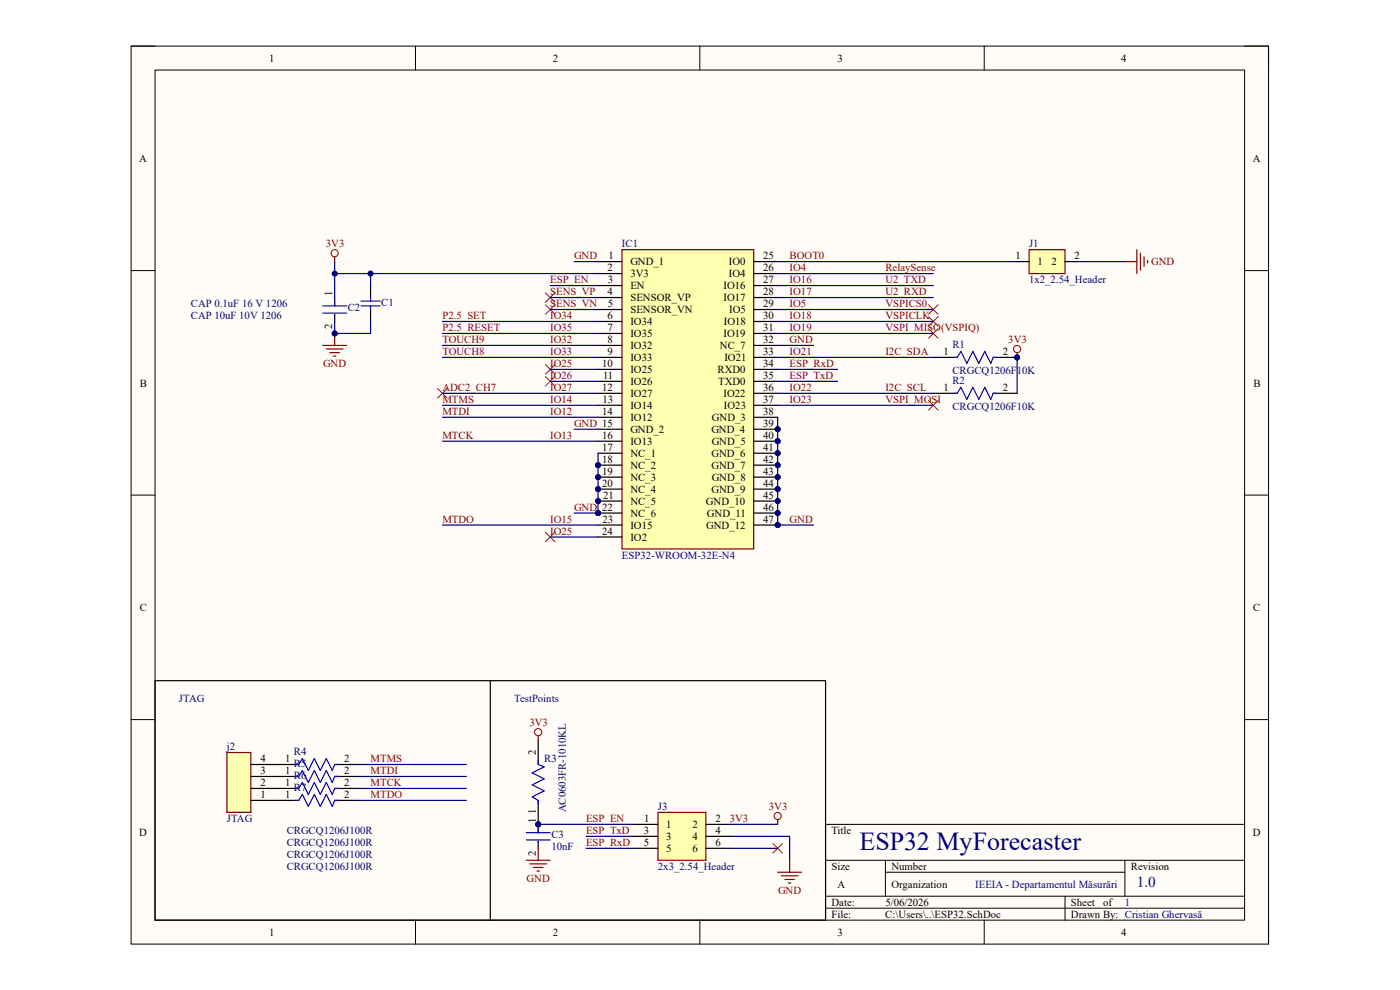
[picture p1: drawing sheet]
<svg xmlns="http://www.w3.org/2000/svg" width="297mm" height="210mm" viewBox="0 0 297 210" stroke-linecap="round" stroke-linejoin="round" font-family="sans-serif">
<path d="M27.8 9.8h241.3v190.5h-241.3z" fill-rule="evenodd" fill="#fffcf8"/>
<path d="M27.8 9.8h241.3v190.5h-241.3z" fill="none" stroke="#000" stroke-width=".21"/>
<path d="M32.9 14.9h231.1v180.3h-231.1z" fill-rule="evenodd" fill="#fffcf8"/>
<g fill="none" stroke="#000" stroke-width=".21">
<path d="M27.8 9.8h5.1M32.9 14.9h231.1v180.3h-231.1zM88.1 9.8v5.1M148.5 9.8v5.1M208.8 9.8v5.1M264 9.8h5.1v5.1M27.8 57.4h5.1M264 57.4h5.1M27.8 105h5.1M264 105h5.1M27.8 152.7h5.1M264 152.7h5.1"/>
<path d="M264 174.9h-88.9v20.3M88.1 195.2v5.1M148.5 195.2v5.1M175.1 182.5h88.9M175.1 190.1h88.9M175.1 192.7h88.9M187.8 182.5v7.6M187.8 185h50.8M208.8 195.2v5.1M225.9 190.1v5.1M238.6 182.5v7.6M269.1 195.2v5.1"/>
</g>
<circle cx="165" cy="173.1" r=".76" fill="none" stroke="#800000" stroke-width=".21"/>
<path d="M165 173.9v1M165 185h5.1M165.7 185.8h3.6M166.5 186.6h2M167.3 187.3h.5M167.5 182.5v2.5" fill="none" stroke="#800000" stroke-width=".25"/>
<path d="M139.6 172.3h10.1v10.2h-10.1z" fill-rule="evenodd" fill="#ffffb0"/>
<path d="M139.6 172.3h10.1v10.2h-10.1z" fill="none" stroke="#800000" stroke-width=".25"/>
<path d="M134.5 174.9h5.1M134.5 177.4h5.1M134.5 180h5.1M149.7 174.9h5.1M149.7 177.4h5.1M149.7 180h5.1" fill="none" stroke="#000" stroke-width=".25"/>
<circle cx="126.9" cy="98.7" r=".51" fill="#000080"/>
<circle cx="126.9" cy="98.7" r=".51" fill="none" stroke="#000080" stroke-width=".21"/>
<circle cx="126.9" cy="101.2" r=".51" fill="#000080"/>
<circle cx="126.9" cy="101.2" r=".51" fill="none" stroke="#000080" stroke-width=".21"/>
<circle cx="126.9" cy="103.8" r=".51" fill="#000080"/>
<circle cx="126.9" cy="103.8" r=".51" fill="none" stroke="#000080" stroke-width=".21"/>
<circle cx="126.9" cy="106.3" r=".51" fill="#000080"/>
<circle cx="126.9" cy="106.3" r=".51" fill="none" stroke="#000080" stroke-width=".21"/>
<circle cx="126.9" cy="108.8" r=".51" fill="#000080"/>
<circle cx="126.9" cy="108.8" r=".51" fill="none" stroke="#000080" stroke-width=".21"/>
<circle cx="165" cy="91.1" r=".51" fill="#000080"/>
<circle cx="165" cy="91.1" r=".51" fill="none" stroke="#000080" stroke-width=".21"/>
<circle cx="165" cy="93.6" r=".51" fill="#000080"/>
<circle cx="165" cy="93.6" r=".51" fill="none" stroke="#000080" stroke-width=".21"/>
<circle cx="165" cy="96.1" r=".51" fill="#000080"/>
<circle cx="165" cy="96.1" r=".51" fill="none" stroke="#000080" stroke-width=".21"/>
<circle cx="165" cy="98.7" r=".51" fill="#000080"/>
<circle cx="165" cy="98.7" r=".51" fill="none" stroke="#000080" stroke-width=".21"/>
<circle cx="165" cy="101.2" r=".51" fill="#000080"/>
<circle cx="165" cy="101.2" r=".51" fill="none" stroke="#000080" stroke-width=".21"/>
<circle cx="165" cy="103.8" r=".51" fill="#000080"/>
<circle cx="165" cy="103.8" r=".51" fill="none" stroke="#000080" stroke-width=".21"/>
<circle cx="165" cy="106.3" r=".51" fill="#000080"/>
<circle cx="165" cy="106.3" r=".51" fill="none" stroke="#000080" stroke-width=".21"/>
<circle cx="165" cy="108.8" r=".51" fill="#000080"/>
<circle cx="165" cy="108.8" r=".51" fill="none" stroke="#000080" stroke-width=".21"/>
<circle cx="165" cy="111.4" r=".51" fill="#000080"/>
<circle cx="165" cy="111.4" r=".51" fill="none" stroke="#000080" stroke-width=".21"/>
<path d="M132 53h27.9v63.5h-27.9z" fill-rule="evenodd" fill="#ffffb0"/>
<path d="M132 53h27.9v63.5h-27.9z" fill="none" stroke="#800000" stroke-width=".25"/>
<g fill="none" stroke="#000" stroke-width=".25">
<path d="M126.9 55.5h5.1M126.9 58h5.1M126.9 60.6h5.1M126.9 63.1h5.1M126.9 65.7h5.1M126.9 68.2h5.1M126.9 70.7h5.1M126.9 73.3h5.1M126.9 75.8h5.1M126.9 78.4h5.1M126.9 80.9h5.1M126.9 83.4h5.1"/>
<path d="M126.9 86h5.1M126.9 88.5h5.1M126.9 91.1h5.1M126.9 93.6h5.1M126.9 96.1h5.1M126.9 98.7h5.1"/>
</g>
<circle cx="126.9" cy="98.7" r=".51" fill="#000080"/>
<circle cx="126.9" cy="98.7" r=".51" fill="none" stroke="#000080" stroke-width=".21"/>
<path d="M126.9 101.2h5.1" fill="none" stroke="#000" stroke-width=".25"/>
<circle cx="126.9" cy="101.2" r=".51" fill="#000080"/>
<circle cx="126.9" cy="101.2" r=".51" fill="none" stroke="#000080" stroke-width=".21"/>
<path d="M126.9 103.8h5.1" fill="none" stroke="#000" stroke-width=".25"/>
<circle cx="126.9" cy="103.8" r=".51" fill="#000080"/>
<circle cx="126.9" cy="103.8" r=".51" fill="none" stroke="#000080" stroke-width=".21"/>
<path d="M126.9 106.3h5.1" fill="none" stroke="#000" stroke-width=".25"/>
<circle cx="126.9" cy="106.3" r=".51" fill="#000080"/>
<circle cx="126.9" cy="106.3" r=".51" fill="none" stroke="#000080" stroke-width=".21"/>
<path d="M126.9 108.8h5.1" fill="none" stroke="#000" stroke-width=".25"/>
<circle cx="126.9" cy="108.8" r=".51" fill="#000080"/>
<circle cx="126.9" cy="108.8" r=".51" fill="none" stroke="#000080" stroke-width=".21"/>
<g fill="none" stroke="#000" stroke-width=".25">
<path d="M159.9 55.5h5.1M159.9 58h5.1M159.9 60.6h5.1M159.9 63.1h5.1M159.9 65.7h5.1M159.9 68.2h5.1M159.9 70.7h5.1M159.9 73.3h5.1M159.9 75.8h5.1M159.9 78.4h5.1M159.9 80.9h5.1M159.9 83.4h5.1"/>
<path d="M159.9 86h5.1M159.9 88.5h5.1M159.9 91.1h5.1M126.9 111.4h5.1M126.9 113.9h5.1"/>
</g>
<circle cx="165" cy="91.1" r=".51" fill="#000080"/>
<circle cx="165" cy="91.1" r=".51" fill="none" stroke="#000080" stroke-width=".21"/>
<path d="M159.9 93.6h5.1" fill="none" stroke="#000" stroke-width=".25"/>
<circle cx="165" cy="93.6" r=".51" fill="#000080"/>
<circle cx="165" cy="93.6" r=".51" fill="none" stroke="#000080" stroke-width=".21"/>
<path d="M159.9 96.1h5.1" fill="none" stroke="#000" stroke-width=".25"/>
<circle cx="165" cy="96.1" r=".51" fill="#000080"/>
<circle cx="165" cy="96.1" r=".51" fill="none" stroke="#000080" stroke-width=".21"/>
<path d="M159.9 98.7h5.1" fill="none" stroke="#000" stroke-width=".25"/>
<circle cx="165" cy="98.7" r=".51" fill="#000080"/>
<circle cx="165" cy="98.7" r=".51" fill="none" stroke="#000080" stroke-width=".21"/>
<path d="M159.9 101.2h5.1" fill="none" stroke="#000" stroke-width=".25"/>
<circle cx="165" cy="101.2" r=".51" fill="#000080"/>
<circle cx="165" cy="101.2" r=".51" fill="none" stroke="#000080" stroke-width=".21"/>
<path d="M159.9 103.8h5.1" fill="none" stroke="#000" stroke-width=".25"/>
<circle cx="165" cy="103.8" r=".51" fill="#000080"/>
<circle cx="165" cy="103.8" r=".51" fill="none" stroke="#000080" stroke-width=".21"/>
<path d="M159.9 106.3h5.1" fill="none" stroke="#000" stroke-width=".25"/>
<circle cx="165" cy="106.3" r=".51" fill="#000080"/>
<circle cx="165" cy="106.3" r=".51" fill="none" stroke="#000080" stroke-width=".21"/>
<path d="M159.9 108.8h5.1" fill="none" stroke="#000" stroke-width=".25"/>
<circle cx="165" cy="108.8" r=".51" fill="#000080"/>
<circle cx="165" cy="108.8" r=".51" fill="none" stroke="#000080" stroke-width=".21"/>
<path d="M159.9 111.4h5.1" fill="none" stroke="#000" stroke-width=".25"/>
<circle cx="165" cy="111.4" r=".51" fill="#000080"/>
<circle cx="165" cy="111.4" r=".51" fill="none" stroke="#000080" stroke-width=".21"/>
<path d="M68.5 73.3h5M69.2 74h3.6M70 74.8h2M70.7 75.6h.5M71 70.7v2.6" fill="none" stroke="#800000" stroke-width=".25"/>
<circle cx="71" cy="70.7" r=".51" fill="#000080"/>
<circle cx="71" cy="70.7" r=".51" fill="none" stroke="#000080" stroke-width=".21"/>
<circle cx="71" cy="53.7" r=".76" fill="none" stroke="#800000" stroke-width=".21"/>
<path d="M71 54.5v1" fill="none" stroke="#800000" stroke-width=".25"/>
<circle cx="114.2" cy="174.9" r=".51" fill="#000080"/>
<circle cx="114.2" cy="174.9" r=".51" fill="none" stroke="#000080" stroke-width=".21"/>
<path d="M114.2 169.8v5.1" fill="none" stroke="#000" stroke-width=".25"/>
<circle cx="114.2" cy="174.9" r=".51" fill="#000080"/>
<circle cx="114.2" cy="174.9" r=".51" fill="none" stroke="#000080" stroke-width=".21"/>
<path d="M114.2 157.1v5.1" fill="none" stroke="#000" stroke-width=".25"/>
<path d="M114.2 161.4v.8l1.2 .5-2.5 1.3 2.5 1.2-2.5 1.3 2.5 1.3-2.5 1.2 1.3 .8v.8" fill="none" stroke="#00f" stroke-width=".25"/>
<circle cx="114.2" cy="155.3" r=".76" fill="none" stroke="#800000" stroke-width=".21"/>
<path d="M114.2 156.1v1" fill="none" stroke="#800000" stroke-width=".25"/>
<circle cx="114.2" cy="174.9" r=".51" fill="#000080"/>
<circle cx="114.2" cy="174.9" r=".51" fill="none" stroke="#000080" stroke-width=".21"/>
<path d="M114.2 174.9v1.8" fill="none" stroke="#000" stroke-width=".25"/>
<circle cx="114.2" cy="174.9" r=".51" fill="#000080"/>
<circle cx="114.2" cy="174.9" r=".51" fill="none" stroke="#000080" stroke-width=".21"/>
<path d="M114.2 178.4v1.6" fill="none" stroke="#000" stroke-width=".25"/>
<path d="M111.6 176.7h5.1M111.6 178.2h5.1M114.2 175.9v.8M114.2 178.4v.3" fill="none" stroke="#00f" stroke-width=".25"/>
<path d="M238.6 55.5h2.6M241.2 53v5M241.9 53.7v3.6M242.7 54.5v2M243.5 55.2v.6M114.2 180v2.5M111.6 182.5h5.1M112.4 183.3h3.6M113.2 184h2M113.9 184.8h.5" fill="none" stroke="#800000" stroke-width=".25"/>
<path d="M218.3 53h7.6v5h-7.6z" fill-rule="evenodd" fill="#ffffb0"/>
<path d="M218.3 53h7.6v5h-7.6z" fill="none" stroke="#800000" stroke-width=".25"/>
<path d="M215.8 55.5h2.5M225.9 55.5h2.6" fill="none" stroke="#000" stroke-width=".25"/>
<path d="M48.1 159.6h5.1v12.7h-5.1z" fill-rule="evenodd" fill="#ffffb0"/>
<path d="M48.1 159.6h5.1v12.7h-5.1z" fill="none" stroke="#800000" stroke-width=".25"/>
<path d="M71 63.1v1.8M71 66.7v1.5M78.6 60.6v2.5M78.6 65.7v2.5M53.2 169.8h10.2M53.2 167.3h10.2M53.2 164.7h10.2M53.2 162.2h10.2M71 169.8h5.1M71 167.3h5.1M71 164.7h5.1M71 162.2h5.1" fill="none" stroke="#000" stroke-width=".25"/>
<path d="M68.5 64.9h5M68.5 66.4h5M71 64.1v.8M71 66.7v.2M76.6 63.9h4M76.6 64.9h4M78.6 63.1v.8M78.6 64.9v.8M62.6 162.2h.8l.7-1.3 1.3 2.5 1.3-2.5 1.3 2.5 1.2-2.5 1.3 2.5 .5-1.2h.8M62.6 167.3h.8l.7-1.3 1.3 2.5 1.3-2.5 1.3 2.5 1.2-2.5 1.3 2.5 .5-1.2h.8M62.6 164.7h.8l.7-1.3 1.3 2.6 1.3-2.6 1.3 2.6 1.2-2.6 1.3 2.6 .5-1.3h.8M62.6 169.8h.8l.7-1.3 1.3 2.6 1.3-2.6 1.3 2.6 1.2-2.6 1.3 2.6 .5-1.3h.8" fill="none" stroke="#00f" stroke-width=".25"/>
<circle cx="215.8" cy="75.8" r=".51" fill="#000080"/>
<circle cx="215.8" cy="75.8" r=".51" fill="none" stroke="#000080" stroke-width=".21"/>
<path d="M198 75.8h5.1M210.7 75.8h5.1" fill="none" stroke="#000" stroke-width=".25"/>
<circle cx="215.8" cy="75.8" r=".51" fill="#000080"/>
<circle cx="215.8" cy="75.8" r=".51" fill="none" stroke="#000080" stroke-width=".21"/>
<path d="M202.3 75.8h.8l.7-1.3 1.3 2.6 1.3-2.6 1.3 2.6 1.2-2.6 1.3 2.6 .5-1.3h.8M202.3 83.4h.8l.7-1.2 1.3 2.5 1.3-2.5 1.3 2.5 1.2-2.5 1.3 2.5 .5-1.3h.8" fill="none" stroke="#00f" stroke-width=".25"/>
<path d="M198 83.4h5.1M210.7 83.4h5.1" fill="none" stroke="#000" stroke-width=".25"/>
<circle cx="215.8" cy="74" r=".76" fill="none" stroke="#800000" stroke-width=".21"/>
<path d="M215.8 74.8v1" fill="none" stroke="#800000" stroke-width=".25"/>
<circle cx="215.8" cy="75.8" r=".51" fill="#000080"/>
<circle cx="215.8" cy="75.8" r=".51" fill="none" stroke="#000080" stroke-width=".21"/>
<g fill="none" stroke="#f00" stroke-width=".21">
<path d="M115.7 62.1l2 2M115.7 64.6l2 2.1M115.7 77.3l2 2.1M115.7 79.9l2 2M117.7 62.1l-2 2M117.7 64.6l-2 2.1M117.7 77.3l-2 2.1M117.7 79.9l-2 2M197 64.6l2 2.1M197 67.2l2 2M197 69.7l2 2.1M199 64.6l-2 2.1"/>
<path d="M199 67.2l-2 2M199 69.7l-2 2.1M92.8 82.4l2.1 2.1M94.9 82.4l-2.1 2.1M197 85l2 2M199 85l-2 2M115.7 112.9l2 2M117.7 112.9l-2 2M164 178.9l2 2.1M166 178.9l-2 2.1"/>
</g>
<path d="M104 144.4v50.8h-71.1v-50.8h142.2v50.8" fill="none" stroke="#000" stroke-width=".25"/>
<path d="M165 88.5v22.9M124.3 177.4h10.2M124.3 180h10.2M154.8 177.4h12.7v5.1M154.8 180h10.2M154.8 174.9h10.2" fill="none" stroke="#000080" stroke-width=".25"/>
<circle cx="165" cy="111.4" r=".51" fill="#000080"/>
<circle cx="165" cy="111.4" r=".51" fill="none" stroke="#000080" stroke-width=".21"/>
<circle cx="165" cy="108.8" r=".51" fill="#000080"/>
<circle cx="165" cy="108.8" r=".51" fill="none" stroke="#000080" stroke-width=".21"/>
<circle cx="165" cy="106.3" r=".51" fill="#000080"/>
<circle cx="165" cy="106.3" r=".51" fill="none" stroke="#000080" stroke-width=".21"/>
<circle cx="165" cy="103.8" r=".51" fill="#000080"/>
<circle cx="165" cy="103.8" r=".51" fill="none" stroke="#000080" stroke-width=".21"/>
<circle cx="165" cy="101.2" r=".51" fill="#000080"/>
<circle cx="165" cy="101.2" r=".51" fill="none" stroke="#000080" stroke-width=".21"/>
<circle cx="165" cy="98.7" r=".51" fill="#000080"/>
<circle cx="165" cy="98.7" r=".51" fill="none" stroke="#000080" stroke-width=".21"/>
<circle cx="165" cy="96.1" r=".51" fill="#000080"/>
<circle cx="165" cy="96.1" r=".51" fill="none" stroke="#000080" stroke-width=".21"/>
<circle cx="165" cy="93.6" r=".51" fill="#000080"/>
<circle cx="165" cy="93.6" r=".51" fill="none" stroke="#000080" stroke-width=".21"/>
<circle cx="165" cy="91.1" r=".51" fill="#000080"/>
<circle cx="165" cy="91.1" r=".51" fill="none" stroke="#000080" stroke-width=".21"/>
<path d="M78.6 58v2.6M121.8 55.5h5.1M121.8 91.1h5.1" fill="none" stroke="#000080" stroke-width=".25"/>
<circle cx="78.6" cy="58" r=".51" fill="#000080"/>
<circle cx="78.6" cy="58" r=".51" fill="none" stroke="#000080" stroke-width=".21"/>
<path d="M71 68.2v2.5" fill="none" stroke="#000080" stroke-width=".25"/>
<circle cx="71" cy="70.7" r=".51" fill="#000080"/>
<circle cx="71" cy="70.7" r=".51" fill="none" stroke="#000080" stroke-width=".21"/>
<path d="M71 58v5.1" fill="none" stroke="#000080" stroke-width=".25"/>
<circle cx="71" cy="58" r=".51" fill="#000080"/>
<circle cx="71" cy="58" r=".51" fill="none" stroke="#000080" stroke-width=".21"/>
<path d="M78.6 68.2v2.5h-7.6" fill="none" stroke="#000080" stroke-width=".25"/>
<circle cx="71" cy="70.7" r=".51" fill="#000080"/>
<circle cx="71" cy="70.7" r=".51" fill="none" stroke="#000080" stroke-width=".21"/>
<path d="M116.7 60.6h10.2M126.9 96.1v12.7" fill="none" stroke="#000080" stroke-width=".25"/>
<circle cx="126.9" cy="98.7" r=".51" fill="#000080"/>
<circle cx="126.9" cy="98.7" r=".51" fill="none" stroke="#000080" stroke-width=".21"/>
<circle cx="126.9" cy="101.2" r=".51" fill="#000080"/>
<circle cx="126.9" cy="101.2" r=".51" fill="none" stroke="#000080" stroke-width=".21"/>
<circle cx="126.9" cy="103.8" r=".51" fill="#000080"/>
<circle cx="126.9" cy="103.8" r=".51" fill="none" stroke="#000080" stroke-width=".21"/>
<circle cx="126.9" cy="106.3" r=".51" fill="#000080"/>
<circle cx="126.9" cy="106.3" r=".51" fill="none" stroke="#000080" stroke-width=".21"/>
<circle cx="126.9" cy="108.8" r=".51" fill="#000080"/>
<circle cx="126.9" cy="108.8" r=".51" fill="none" stroke="#000080" stroke-width=".21"/>
<path d="M121.8 108.8h5.1" fill="none" stroke="#000080" stroke-width=".25"/>
<circle cx="126.9" cy="108.8" r=".51" fill="#000080"/>
<circle cx="126.9" cy="108.8" r=".51" fill="none" stroke="#000080" stroke-width=".21"/>
<path d="M165 111.4h7.6" fill="none" stroke="#000080" stroke-width=".25"/>
<circle cx="165" cy="111.4" r=".51" fill="#000080"/>
<circle cx="165" cy="111.4" r=".51" fill="none" stroke="#000080" stroke-width=".21"/>
<path d="M165 73.3h7.6M165 78.4h12.7M165 80.9h12.7M114.2 174.9h20.3" fill="none" stroke="#000080" stroke-width=".25"/>
<circle cx="114.2" cy="174.9" r=".51" fill="#000080"/>
<circle cx="114.2" cy="174.9" r=".51" fill="none" stroke="#000080" stroke-width=".21"/>
<g fill="none" stroke="#000080" stroke-width=".25">
<path d="M71 55.5v2.5h55.9M165 55.5h50.8M228.5 55.5h10.1M116.7 63.1h10.2M116.7 65.7h10.2M165 65.7h33M165 75.8h33M165 70.7h33M165 68.2h33M116.7 80.9h10.2M165 83.4h33M165 86h33"/>
<path d="M116.7 113.9h10.2M76.1 162.2h22.8M76.1 164.7h22.8M76.1 167.3h22.8M76.1 169.8h22.8"/>
</g>
<circle cx="71" cy="58" r=".51" fill="#000080"/>
<circle cx="71" cy="58" r=".51" fill="none" stroke="#000080" stroke-width=".21"/>
<circle cx="78.6" cy="58" r=".51" fill="#000080"/>
<circle cx="78.6" cy="58" r=".51" fill="none" stroke="#000080" stroke-width=".21"/>
<path d="M93.9 73.3h33M93.9 70.7h33M93.9 68.2h33M93.9 75.8h33M116.7 78.4h10.2M215.8 75.8v7.6M93.9 86h33M93.9 88.5h33M93.9 93.6h33M93.9 83.4h33M93.9 111.4h33" fill="none" stroke="#000080" stroke-width=".25"/>
<circle cx="215.8" cy="75.8" r=".51" fill="#000080"/>
<circle cx="215.8" cy="75.8" r=".51" fill="none" stroke="#000080" stroke-width=".21"/>
<path d="M165 58h33M165 60.6h33M165 63.1h33" fill="none" stroke="#000080" stroke-width=".25"/>
<path d="M104 195.2h71.1" fill="none" stroke="#000" stroke-width=".25"/>
<text font-size="5.5" fill="#000080" x="182.4" y="180.3">ESP32 MyForecaster</text>
<text font-size="3.2" fill="#000080" x="241.2" y="188.2">1.0</text>
<g font-size="2.3">
<text x="57.1" y="13.1">1</text>
<text x="117.3" y="13.1">2</text>
<text x="177.7" y="13.1">3</text>
<text x="237.9" y="13.1">4</text>
<text x="29.5" y="34.4">A</text>
<text x="265.8" y="34.4">A</text>
<text x="128.9" y="57.5">2</text>
<text x="129.1" y="55">1</text>
<text x="133.7" y="56.3">GND_1</text>
<text x="133.7" y="58.8">3V3</text>
<text x="154.6" y="56.3">IO0</text>
<text x="154.6" y="58.8">IO4</text>
<text x="161.9" y="55">25</text>
<text x="161.9" y="57.5">26</text>
<text x="215.4" y="55">1</text>
<text x="220.1" y="56.3">1</text>
<text x="223.1" y="56.3">2</text>
<text x="228" y="55">2</text>
<text x="70.5" y="62.9" transform="rotate(-90 70.5 62.9)">1</text>
<text x="128.9" y="62.6">4</text>
<text x="128.9" y="60.1">3</text>
<text x="128.9" y="65.2">5</text>
<text x="133.7" y="61.3">EN</text>
<text x="133.7" y="63.9">SENSOR_VP</text>
<text x="153.5" y="61.3">IO16</text>
<text x="153.5" y="63.9">IO17</text>
<text x="161.9" y="60.1">27</text>
<text x="161.9" y="62.6">28</text>
<text x="161.9" y="65.2">29</text>
<text x="70.5" y="69.8" transform="rotate(-90 70.5 69.8)">2</text>
<text x="128.9" y="67.7">6</text>
<text x="128.9" y="70.2">7</text>
<text x="133.7" y="66.4">SENSOR_VN</text>
<text x="133.7" y="69">IO34</text>
<text x="133.7" y="71.5">IO35</text>
<text x="153.5" y="71.5">IO19</text>
<text x="153.5" y="69">IO18</text>
<text x="154.7" y="66.4">IO5</text>
<text x="161.9" y="67.7">30</text>
<text x="161.9" y="70.2">31</text>
<text x="127.7" y="77.9">10</text>
<text x="128.9" y="75.3">9</text>
<text x="128.9" y="72.8">8</text>
<text x="133.7" y="74">IO32</text>
<text x="133.7" y="76.6">IO33</text>
<text x="152.7" y="74">NC_7</text>
<text x="153.7" y="76.6">IO21</text>
<text x="161.9" y="72.8">32</text>
<text x="161.9" y="75.3">33</text>
<text x="161.9" y="77.9">34</text>
<text x="200.2" y="75.3">1</text>
<text x="212.7" y="75.3">2</text>
<text x="29.6" y="82">B</text>
<text x="127.7" y="82.9">12</text>
<text x="127.9" y="80.4">11</text>
<text x="133.7" y="79.1">IO25</text>
<text x="133.7" y="81.7">IO26</text>
<text x="152.2" y="79.1">RXD0</text>
<text x="152.4" y="81.7">TXD0</text>
<text x="161.9" y="80.4">35</text>
<text x="161.9" y="82.9">36</text>
<text x="200.2" y="82.9">1</text>
<text x="212.7" y="82.9">2</text>
<text x="265.9" y="82">B</text>
<text x="127.7" y="88">14</text>
<text x="127.8" y="85.5">13</text>
<text x="133.7" y="84.2">IO27</text>
<text x="133.7" y="86.7">IO14</text>
<text x="133.7" y="89.3">IO12</text>
<text x="151" y="89.3">GND_3</text>
<text x="153.5" y="84.2">IO22</text>
<text x="153.6" y="86.7">IO23</text>
<text x="161.9" y="85.5">37</text>
<text x="161.9" y="88">38</text>
<text x="127.7" y="93.1">16</text>
<text x="127.7" y="95.6">17</text>
<text x="133.7" y="91.8">GND_2</text>
<text x="133.7" y="94.4">IO13</text>
<text x="150.9" y="91.8">GND_4</text>
<text x="151" y="94.4">GND_5</text>
<text x="161.9" y="90.6">39</text>
<text x="161.9" y="93.1">40</text>
<text x="161.9" y="95.6">41</text>
<text x="127.7" y="100.7">19</text>
<text x="127.8" y="98.2">18</text>
<text x="133.7" y="96.9">NC_1</text>
<text x="133.7" y="99.4">NC_2</text>
<text x="133.7" y="102">NC_3</text>
<text x="151" y="96.9">GND_6</text>
<text x="151" y="99.4">GND_7</text>
<text x="151" y="102">GND_8</text>
<text x="161.9" y="98.2">42</text>
<text x="161.9" y="100.7">43</text>
<text x="127.7" y="103.3">20</text>
<text x="127.9" y="105.8">21</text>
<text x="133.7" y="104.5">NC_4</text>
<text x="133.7" y="107.1">NC_5</text>
<text x="149.8" y="107.1">GND_10</text>
<text x="151" y="104.5">GND_9</text>
<text x="161.9" y="103.3">44</text>
<text x="161.9" y="105.8">45</text>
<text x="127.7" y="108.3">22</text>
<text x="127.7" y="113.4">24</text>
<text x="127.8" y="110.9">23</text>
<text x="133.7" y="109.6">NC_6</text>
<text x="133.7" y="112.1">IO15</text>
<text x="149.8" y="112.1">GND_12</text>
<text x="150" y="109.6">GND_11</text>
<text x="161.9" y="108.3">46</text>
<text x="161.9" y="110.9">47</text>
<text x="133.7" y="114.7">IO2</text>
<text x="29.6" y="129.6">C</text>
<text x="265.9" y="129.6">C</text>
<text x="55.2" y="161.7">4</text>
<text x="60.5" y="161.7">1</text>
<text x="73" y="161.7">2</text>
<text x="113.7" y="160.1" transform="rotate(-90 113.7 160.1)">2</text>
<text x="55.2" y="166.8">2</text>
<text x="55.2" y="164.2">3</text>
<text x="60.5" y="164.2">1</text>
<text x="60.5" y="166.8">1</text>
<text x="73" y="164.2">2</text>
<text x="73" y="166.8">2</text>
<text x="55.2" y="169.3">1</text>
<text x="60.5" y="169.3">1</text>
<text x="73" y="169.3">2</text>
<text x="113.7" y="172.7" transform="rotate(-90 113.7 172.7)">1</text>
<text x="29.5" y="177.2">D</text>
<text x="113.7" y="174.6" transform="rotate(-90 113.7 174.6)">1</text>
<text x="136.6" y="176.9">3</text>
<text x="136.6" y="179.5">5</text>
<text x="136.7" y="174.4">1</text>
<text x="141.4" y="175.6">1</text>
<text x="141.4" y="178.2">3</text>
<text x="146.9" y="175.6">2</text>
<text x="146.9" y="178.2">4</text>
<text x="151.8" y="174.4">2</text>
<text x="151.8" y="176.9">4</text>
<text x="151.8" y="179.5">6</text>
<text x="176.4" y="176.9">Title</text>
<text x="265.8" y="177.2">D</text>
<text x="113.7" y="181.5" transform="rotate(-90 113.7 181.5)">2</text>
<text x="141.4" y="180.7">5</text>
<text x="146.9" y="180.7">6</text>
<text x="176.4" y="184.5">Size</text>
<text x="189.1" y="184.5">Number</text>
<text x="239.9" y="184.5">Revision</text>
<text x="177.7" y="188.3">A</text>
<text x="189.1" y="188.3">Organization</text>
<text x="176.4" y="192.2">Date:</text>
<text x="176.4" y="194.7">File:</text>
<text x="187.8" y="194.7">C:\Users\..\ESP32.SchDoc</text>
<text x="187.8" y="192.2">5/06/2026</text>
<text x="227.2" y="192.2">Sheet</text>
<text x="227.2" y="194.7">Drawn By: Cristian Ghervasă</text>
<text x="234.1" y="192.2">of</text>
<text x="57.1" y="198.5">1</text>
<text x="117.3" y="198.5">2</text>
<text x="177.7" y="198.5">3</text>
<text x="237.9" y="198.5">4</text>
</g>
<g font-size="2.3" fill="#800000">
<text x="69.1" y="52.5">3V3</text>
<text x="121.8" y="55">GND</text>
<text x="167.5" y="55">BOOT0</text>
<text x="167.5" y="57.5">IO4</text>
<text x="187.8" y="57.5">RelaySense</text>
<text x="244.2" y="56.3">GND</text>
<text x="116.7" y="60.1">ESP_EN</text>
<text x="116.7" y="62.6">SENS_VP</text>
<text x="116.7" y="65.2">SENS_VN</text>
<text x="167.5" y="60.1">IO16</text>
<text x="167.5" y="62.6">IO17</text>
<text x="167.5" y="65.2">IO5</text>
<text x="187.8" y="65.2">VSPICS0</text>
<text x="187.8" y="60.1">U2_TXD</text>
<text x="187.8" y="62.6">U2_RXD</text>
<text x="93.9" y="67.7">P2.5_SET</text>
<text x="93.9" y="70.2">P2.5_RESET</text>
<text x="116.7" y="67.7">IO34</text>
<text x="116.7" y="70.2">IO35</text>
<text x="167.5" y="67.7">IO18</text>
<text x="167.5" y="70.2">IO19</text>
<text x="187.8" y="70.2">VSPI_MISO(VSPIQ)</text>
<text x="187.8" y="67.7">VSPICLK</text>
<text x="68.5" y="77.9">GND</text>
<text x="93.9" y="72.8">TOUCH9</text>
<text x="93.9" y="75.3">TOUCH8</text>
<text x="116.7" y="72.8">IO32</text>
<text x="116.7" y="75.3">IO33</text>
<text x="116.7" y="77.9">IO25</text>
<text x="167.5" y="72.8">GND</text>
<text x="167.5" y="77.9">ESP_RxD</text>
<text x="167.5" y="75.3">IO21</text>
<text x="187.8" y="75.3">I2C_SDA</text>
<text x="213.9" y="72.8">3V3</text>
<text x="93.9" y="82.9">ADC2_CH7</text>
<text x="116.7" y="80.4">IO26</text>
<text x="116.7" y="82.9">IO27</text>
<text x="167.5" y="80.4">ESP_TxD</text>
<text x="167.5" y="82.9">IO22</text>
<text x="187.8" y="82.9">I2C_SCL</text>
<text x="93.9" y="88">MTDI</text>
<text x="93.9" y="85.5">MTMS</text>
<text x="116.7" y="85.5">IO14</text>
<text x="116.7" y="88">IO12</text>
<text x="167.5" y="85.5">IO23</text>
<text x="187.8" y="85.5">VSPI_MOSI</text>
<text x="93.9" y="93.1">MTCK</text>
<text x="116.7" y="93.1">IO13</text>
<text x="121.8" y="90.6">GND 15</text>
<text x="93.9" y="110.9">MTDO</text>
<text x="116.7" y="110.9">IO15</text>
<text x="116.7" y="113.4">IO25</text>
<text x="121.8" y="108.3">GND</text>
<text x="167.5" y="110.9">GND</text>
<text x="112.3" y="154.1">3V3</text>
<text x="78.6" y="161.7">MTMS</text>
<text x="78.6" y="164.2">MTDI</text>
<text x="78.6" y="166.8">MTCK</text>
<text x="78.6" y="169.3">MTDO</text>
<text x="163.1" y="171.8">3V3</text>
<text x="124.3" y="174.4">ESP_EN</text>
<text x="124.3" y="176.9">ESP_TxD</text>
<text x="124.3" y="179.5">ESP_RxD</text>
<text x="154.8" y="174.4">3V3</text>
<text x="111.7" y="187.1">GND</text>
<text x="165.1" y="189.6">GND</text>
</g>
<g font-size="2.3" fill="#000080">
<text x="132" y="52.5">IC1</text>
<text x="218.3" y="52.5">J1</text>
<text x="40.5" y="65.2">CAP 0.1uF 16 V 1206</text>
<text x="73.8" y="65.9">C2</text>
<text x="80.9" y="64.9">C1</text>
<text x="218.3" y="60.1">1x2_2.54_Header</text>
<text x="40.5" y="67.7">CAP 10uF 10V 1206</text>
<text x="202.1" y="73.8">R1</text>
<text x="202.1" y="79.4">CRGCQ1206F10K</text>
<text x="202.1" y="81.4">R2</text>
<text x="202.1" y="87">CRGCQ1206F10K</text>
<text x="132" y="118.5">ESP32-WROOM-32E-N4</text>
<text x="38" y="149">JTAG</text>
<text x="109.1" y="149">TestPoints</text>
<text x="48.1" y="159.1">j2</text>
<text x="62.4" y="160.1">R4</text>
<text x="115.4" y="161.7">R3</text>
<text x="62.4" y="162.7">R5</text>
<text x="62.4" y="165.2">R6</text>
<text x="62.4" y="167.8">R7</text>
<text x="120" y="172.3" transform="rotate(-90 120 172.3)">AC0603FR-1010KL</text>
<text x="139.6" y="171.8">J3</text>
<text x="48.1" y="174.4">JTAG</text>
<text x="60.8" y="176.9">CRGCQ1206J100R</text>
<text x="60.8" y="179.5">CRGCQ1206J100R</text>
<text x="117" y="177.7">C3</text>
<text x="60.8" y="184.5">CRGCQ1206J100R</text>
<text x="60.8" y="182">CRGCQ1206J100R</text>
<text x="117" y="180.2">10nF</text>
<text x="139.6" y="184.5">2x3_2.54_Header</text>
<text x="206.9" y="188.3">IEEIA - Departamentul Măsurări</text>
<text x="238.6" y="192.2">1</text>
</g>
</svg>
